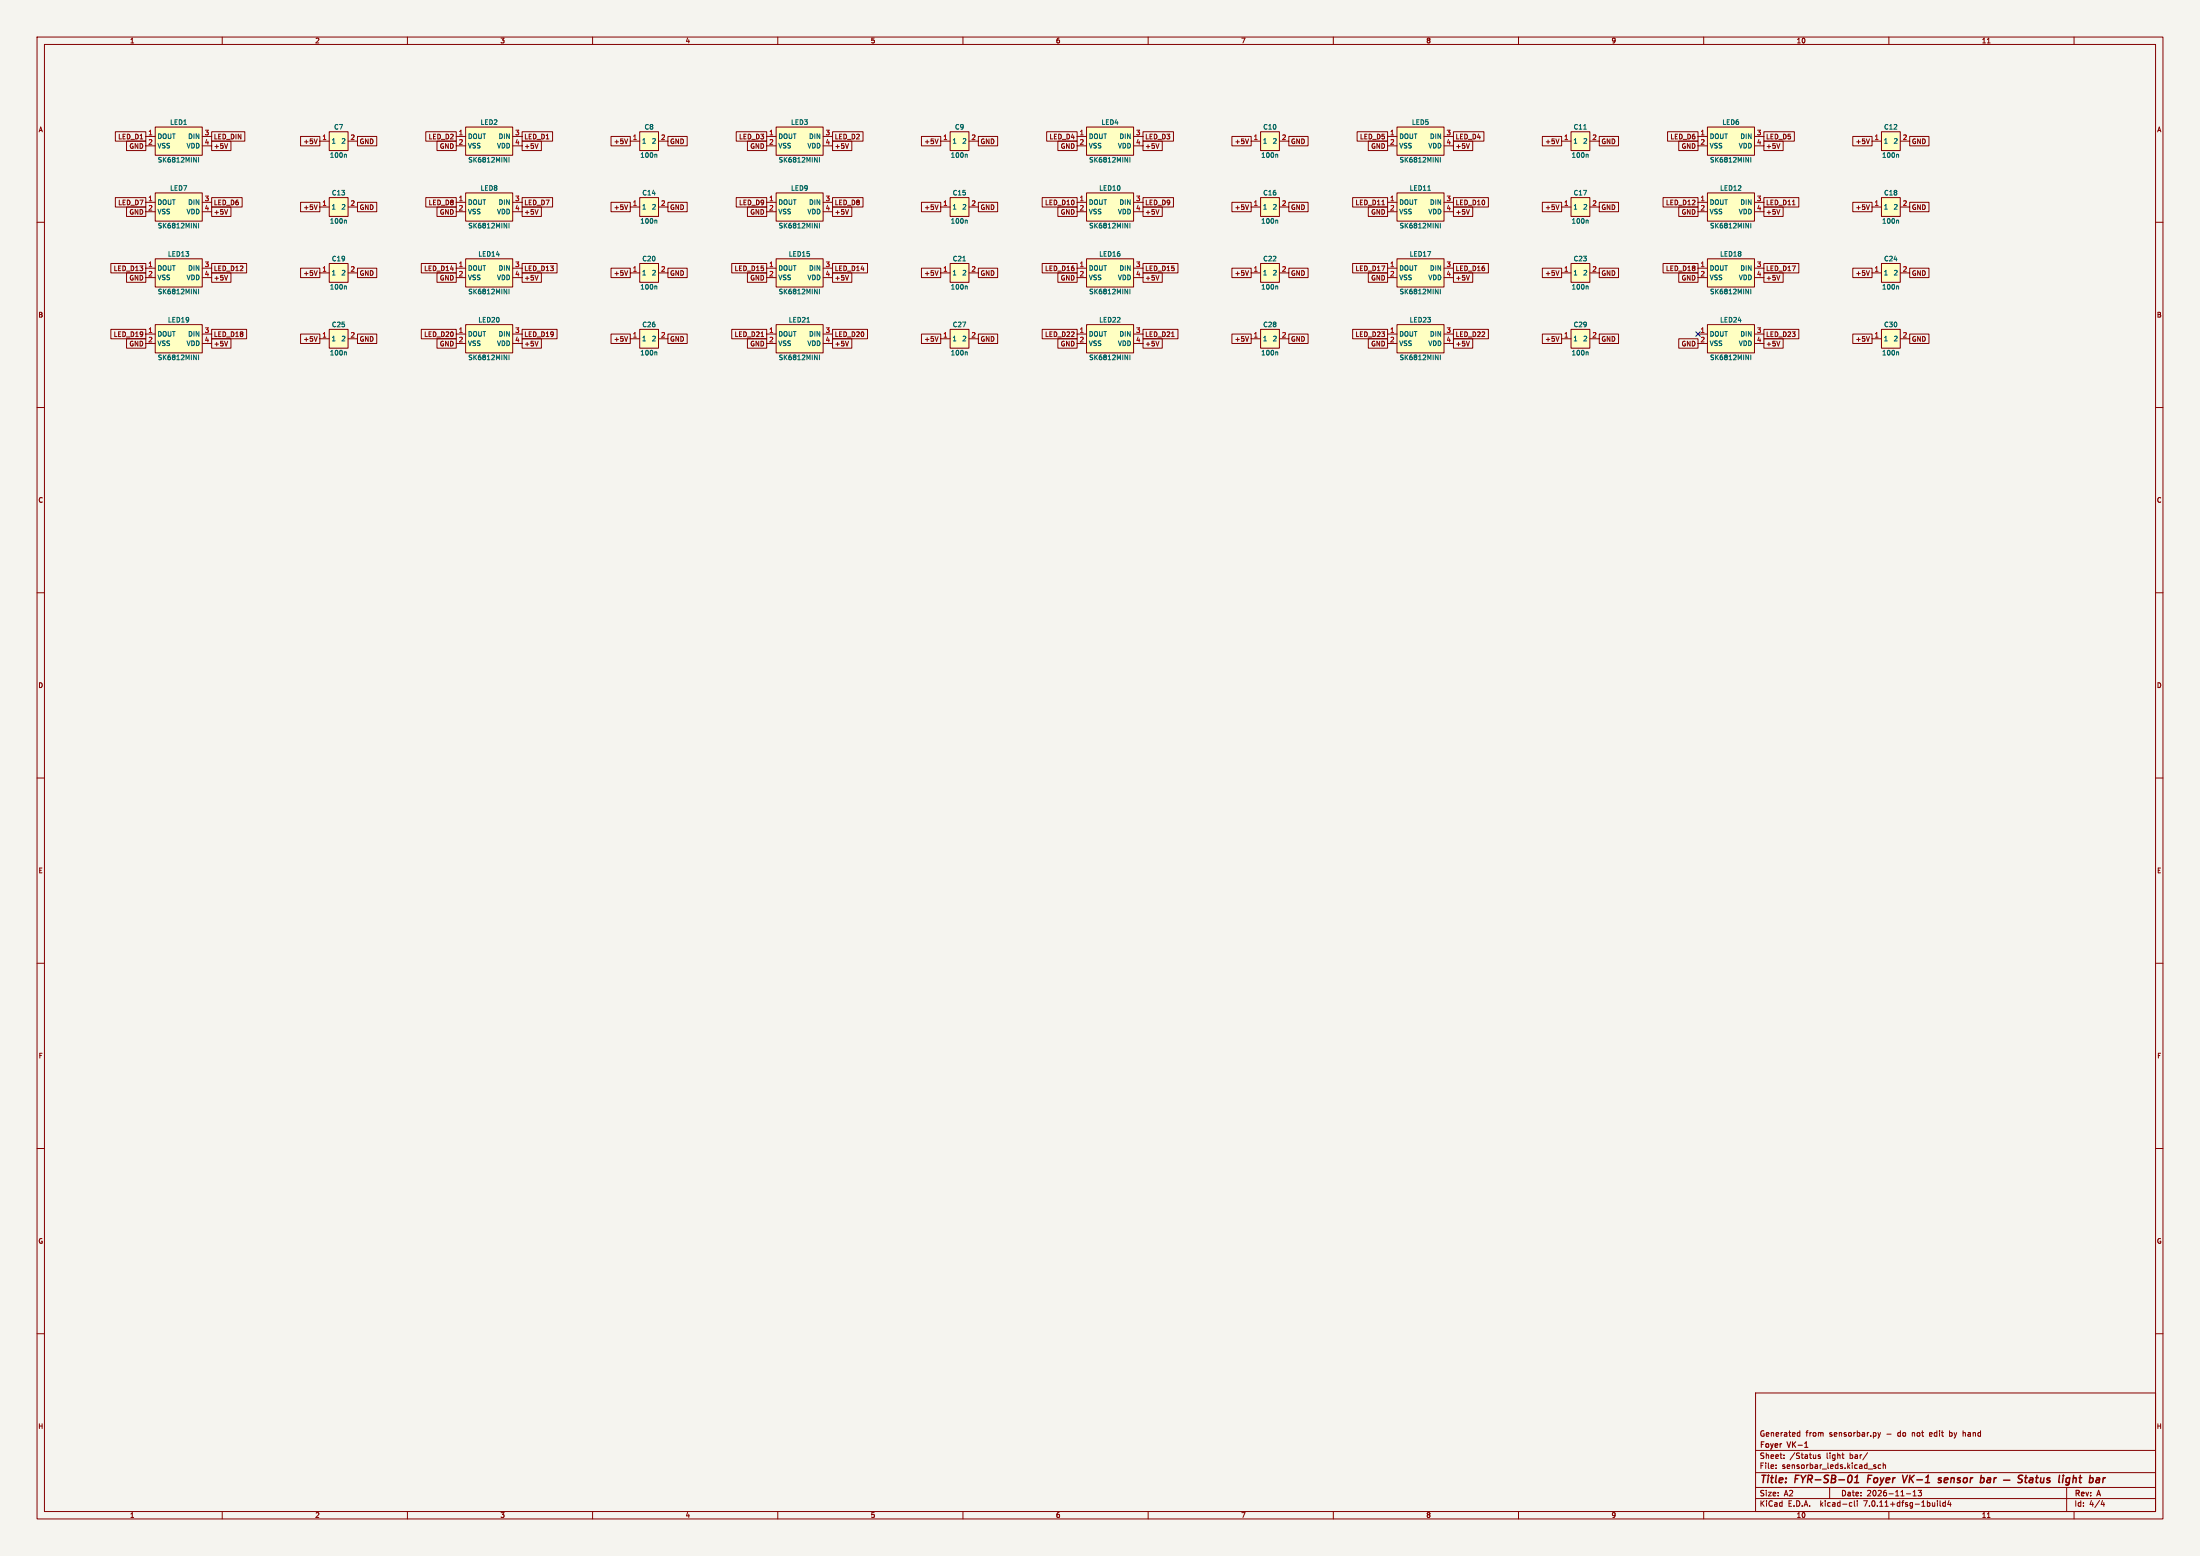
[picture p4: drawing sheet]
<svg xmlns="http://www.w3.org/2000/svg" width="594mm" height="420mm" viewBox="0 0 594 420" stroke-linecap="round" stroke-linejoin="round" font-family="sans-serif">
<path d="M0 0h594v420h-594z" fill="#f5f4ef" stroke="#f5f4ef" stroke-width=".27"/>
<g fill="none" stroke="#840000" stroke-width=".27">
<path d="M10 10h574v400h-574zM12 12h570v396h-570zM60 10v2M110 10v2M160 10v2M210 10v2M260 10v2M310 10v2M360 10v2M410 10v2M460 10v2M510 10v2"/>
<path d="M536.6 11.6h.7M560 10v2M31.1 35.6h8.3v2.5h-8.3zM34.2 38.1h5.2v2.5h-5.2zM39.4 36.8h2.5M39.4 39.4h2.5M41.9 34.3h12.7v7.6h-12.7zM54.6 36.8h2.5M54.6 39.4h2.5M57.1 38.1h5.3v2.5h-5.3zM57.1 35.6h9v2.5h-9zM61.5 38.8l-.4 1.2"/>
<path d="M81.2 36.8h5.2v2.6h-5.2zM85.7 37.5l-.5 1.3M86.4 38.1h2.5M88.9 35.6h5.1v5h-5.1zM94 38.1h2.5M96.5 36.8h5.2v2.6h-5.2zM115 35.6h8.2v2.5h-8.2zM118 38.1h5.2v2.5h-5.2zM123.2 36.8h2.5M123.2 39.4h2.5M125.7 34.3h12.7v7.6h-12.7zM138.4 36.8h2.6"/>
<path d="M138.4 39.4h2.6M141 35.6h8.2v2.5h-8.2zM141 38.1h5.2v2.5h-5.2zM145.3 38.8l-.4 1.2M165 36.8h5.2v2.6h-5.2zM169.5 37.5l-.4 1.3M170.2 38.1h2.5M172.7 35.6h5.1v5h-5.1zM177.8 38.1h2.5M180.3 36.8h5.2v2.6h-5.2zM198.8 35.6h8.2v2.5h-8.2zM201.8 38.1h5.2v2.5h-5.2z"/>
<path d="M207 36.8h2.5M207 39.4h2.5M209.5 34.3h12.7v7.6h-12.7zM222.2 36.8h2.6M222.2 39.4h2.6M224.8 38.1h5.2v2.5h-5.2zM224.8 35.6h8.2v2.5h-8.2zM229.1 38.8l-.4 1.2M248.8 36.8h5.2v2.6h-5.2zM253.3 37.5l-.4 1.3M254 38.1h2.5M256.5 35.6h5.1v5h-5.1z"/>
<path d="M261.6 38.1h2.6M264.2 36.8h5.2v2.6h-5.2zM282.6 35.6h8.2v2.5h-8.2zM285.6 38.1h5.2v2.5h-5.2zM290.8 36.8h2.6M290.8 39.4h2.6M293.4 34.3h12.7v7.6h-12.7zM306.1 36.8h2.5M306.1 39.4h2.5M308.6 38.1h5.2v2.5h-5.2zM308.6 35.6h8.2v2.5h-8.2zM312.9 38.8l-.4 1.2"/>
<path d="M332.6 36.8h5.2v2.6h-5.2zM337.1 37.5l-.4 1.3M337.8 38.1h2.6M340.4 35.6h5v5h-5zM345.4 38.1h2.6M348 36.8h5.2v2.6h-5.2zM366.4 35.6h8.2v2.5h-8.2zM369.4 38.1h5.2v2.5h-5.2zM374.6 36.8h2.6M374.6 39.4h2.6M377.2 34.3h12.7v7.6h-12.7zM389.9 36.8h2.5"/>
<path d="M389.9 39.4h2.5M392.4 35.6h8.3v2.5h-8.3zM392.4 38.1h5.2v2.5h-5.2zM396.8 38.8l-.5 1.2M416.4 36.8h5.2v2.6h-5.2zM420.9 37.5l-.4 1.3M421.6 38.1h2.6M424.2 35.6h5.1v5h-5.1zM429.3 38.1h2.5M431.8 36.8h5.2v2.6h-5.2zM450.2 35.6h8.3v2.5h-8.3zM453.3 38.1h5.2v2.5h-5.2z"/>
<path d="M458.5 36.8h2.5M458.5 39.4h2.5M461 34.3h12.7v7.6h-12.7zM473.7 36.8h2.5M473.7 39.4h2.5M476.2 35.6h8.3v2.5h-8.3zM476.2 38.1h5.3v2.5h-5.3zM480.6 38.8l-.4 1.2M500.3 36.8h5.2v2.6h-5.2zM504.8 37.5l-.5 1.3M505.5 38.1h2.5M508 35.6h5.1v5h-5.1z"/>
<path d="M513.1 38.1h2.5M515.6 36.8h5.2v2.6h-5.2zM10 60h2M31.1 53.3h8.3v2.6h-8.3zM34.2 55.9h5.2v2.5h-5.2zM39.4 54.6h2.5M39.4 57.2h2.5M41.9 52.1h12.7v7.6h-12.7zM54.6 54.6h2.5M54.6 57.2h2.5M57.1 53.3h8.3v2.6h-8.3zM57.1 55.9h5.3v2.5h-5.3z"/>
<path d="M61.5 56.6l-.4 1.2M81.2 54.6h5.2v2.6h-5.2zM85.7 55.3l-.5 1.3M86.4 55.9h2.5M88.9 53.3h5.1v5.1h-5.1zM94 55.9h2.5M96.5 54.6h5.2v2.6h-5.2zM115 53.3h8.2v2.6h-8.2zM118 55.9h5.2v2.5h-5.2zM123.2 54.6h2.5M123.2 57.2h2.5M125.7 52.1h12.7v7.6h-12.7z"/>
<path d="M138.4 54.6h2.6M138.4 57.2h2.6M141 53.3h8.2v2.6h-8.2zM141 55.9h5.2v2.5h-5.2zM145.3 56.6l-.4 1.2M165 54.6h5.2v2.6h-5.2zM169.5 55.3l-.4 1.3M170.2 55.9h2.5M172.7 53.3h5.1v5.1h-5.1zM177.8 55.9h2.5M180.3 54.6h5.2v2.6h-5.2zM198.8 53.3h8.2v2.6h-8.2z"/>
<path d="M201.8 55.9h5.2v2.5h-5.2zM207 54.6h2.5M207 57.2h2.5M209.5 52.1h12.7v7.6h-12.7zM222.2 54.6h2.6M222.2 57.2h2.6M224.8 55.9h5.2v2.5h-5.2zM224.8 53.3h8.2v2.6h-8.2zM229.1 56.6l-.4 1.2M248.8 54.6h5.2v2.6h-5.2zM253.3 55.3l-.4 1.3M254 55.9h2.5"/>
<path d="M256.5 53.3h5.1v5.1h-5.1zM261.6 55.9h2.6M264.2 54.6h5.2v2.6h-5.2zM281.4 53.3h9.4v2.6h-9.4zM285.6 55.9h5.2v2.5h-5.2zM290.8 54.6h2.6M290.8 57.2h2.6M293.4 52.1h12.7v7.6h-12.7zM306.1 54.6h2.5M306.1 57.2h2.5M308.6 55.9h5.2v2.5h-5.2zM308.6 53.3h8.2v2.6h-8.2z"/>
<path d="M312.9 56.6l-.4 1.2M332.6 54.6h5.2v2.6h-5.2zM337.1 55.3l-.4 1.3M337.8 55.9h2.6M340.4 53.3h5v5.1h-5zM345.4 55.9h2.6M348 54.6h5.2v2.6h-5.2zM365.2 53.3h9.4v2.6h-9.4zM369.4 55.9h5.2v2.5h-5.2zM373.1 55.3h.7M374.6 54.6h2.6M374.6 57.2h2.6"/>
<path d="M377.2 52.1h12.7v7.6h-12.7zM389.9 54.6h2.5M389.9 57.2h2.5M392.4 53.3h9.5v2.6h-9.5zM392.4 55.9h5.2v2.5h-5.2zM396.8 56.6l-.5 1.2M416.4 54.6h5.2v2.6h-5.2zM420.9 55.3l-.4 1.3M421.6 55.9h2.6M424.2 53.3h5.1v5.1h-5.1zM429.3 55.9h2.5M431.8 54.6h5.2v2.6h-5.2z"/>
<path d="M449 53.3h9.5v2.6h-9.5zM453.3 55.9h5.2v2.5h-5.2zM458.5 54.6h2.5M458.5 57.2h2.5M461 52.1h12.7v7.6h-12.7zM473.7 54.6h2.5M473.7 57.2h2.5M476.2 53.3h9.5v2.6h-9.5zM476.2 55.9h5.3v2.5h-5.3zM480.6 56.6l-.4 1.2M484 55.3h.7M500.3 54.6h5.2v2.6h-5.2z"/>
<path d="M504.8 55.3l-.5 1.3M505.5 55.9h2.5M508 53.3h5.1v5.1h-5.1zM513.1 55.9h2.5M515.6 54.6h5.2v2.6h-5.2zM582 60h2M29.9 71.1h9.5v2.6h-9.5zM34.2 73.7h5.2v2.5h-5.2zM39.4 72.4h2.5M39.4 74.9h2.5M41.9 69.9h12.7v7.6h-12.7zM54.6 72.4h2.5"/>
<path d="M54.6 74.9h2.5M57.1 71.1h9.5v2.6h-9.5zM57.1 73.7h5.3v2.5h-5.3zM61.5 74.3l-.4 1.3M81.2 72.4h5.2v2.5h-5.2zM85.7 73.1l-.5 1.2M86.4 73.7h2.5M88.9 71.1h5.1v5.1h-5.1zM94 73.7h2.5M96.5 72.4h5.2v2.5h-5.2zM113.8 71.1h9.4v2.6h-9.4zM118 73.7h5.2v2.5h-5.2z"/>
<path d="M123.2 72.4h2.5M123.2 74.9h2.5M125.7 69.9h12.7v7.6h-12.7zM138.4 72.4h2.6M138.4 74.9h2.6M141 71.1h9.4v2.6h-9.4zM141 73.7h5.2v2.5h-5.2zM145.3 74.3l-.4 1.3M165 72.4h5.2v2.5h-5.2zM169.5 73.1l-.4 1.2M170.2 73.7h2.5M172.7 71.1h5.1v5.1h-5.1z"/>
<path d="M177.8 73.7h2.5M180.3 72.4h5.2v2.5h-5.2zM197.6 71.1h9.4v2.6h-9.4zM201.8 73.7h5.2v2.5h-5.2zM207 72.4h2.5M207 74.9h2.5M209.5 69.9h12.7v7.6h-12.7zM222.2 72.4h2.6M222.2 74.9h2.6M224.8 71.1h9.4v2.6h-9.4zM224.8 73.7h5.2v2.5h-5.2zM229.1 74.3l-.4 1.3"/>
<path d="M248.8 72.4h5.2v2.5h-5.2zM253.3 73.1l-.4 1.2M254 73.7h2.5M256.5 71.1h5.1v5.1h-5.1zM261.6 73.7h2.6M264.2 72.4h5.2v2.5h-5.2zM281.4 71.1h9.4v2.6h-9.4zM285.6 73.7h5.2v2.5h-5.2zM290.8 72.4h2.6M290.8 74.9h2.6M293.4 69.9h12.7v7.6h-12.7zM306.1 72.4h2.5"/>
<path d="M306.1 74.9h2.5M308.6 73.7h5.2v2.5h-5.2zM308.6 71.1h9.4v2.6h-9.4zM312.9 74.3l-.4 1.3M332.6 72.4h5.2v2.5h-5.2zM337.1 73.1l-.4 1.2M337.8 73.7h2.6M340.4 71.1h5v5.1h-5zM345.4 73.7h2.6M348 72.4h5.2v2.5h-5.2zM365.2 71.1h9.4v2.6h-9.4zM369.4 73.7h5.2v2.5h-5.2z"/>
<path d="M374.6 72.4h2.6M374.6 74.9h2.6M377.2 69.9h12.7v7.6h-12.7zM389.9 72.4h2.5M389.9 74.9h2.5M392.4 71.1h9.5v2.6h-9.5zM392.4 73.7h5.2v2.5h-5.2zM396.8 74.3l-.5 1.3M416.4 72.4h5.2v2.5h-5.2zM420.9 73.1l-.4 1.2M421.6 73.7h2.6M424.2 71.1h5.1v5.1h-5.1z"/>
<path d="M429.3 73.7h2.5M431.8 72.4h5.2v2.5h-5.2zM449 71.1h9.5v2.6h-9.5zM453.3 73.7h5.2v2.5h-5.2zM458.5 72.4h2.5M458.5 74.9h2.5M461 69.9h12.7v7.6h-12.7zM473.7 72.4h2.5M473.7 74.9h2.5M476.2 73.7h5.3v2.5h-5.3zM476.2 71.1h9.5v2.6h-9.5zM480.6 74.3l-.4 1.3"/>
<path d="M500.3 72.4h5.2v2.5h-5.2zM504.8 73.1l-.5 1.2M505.5 73.7h2.5M508 71.1h5.1v5.1h-5.1zM513.1 73.7h2.5M515.6 72.4h5.2v2.5h-5.2zM29.9 88.9h9.5v2.5h-9.5zM34.2 91.4h5.2v2.6h-5.2zM39.4 90.2h2.5M39.4 92.7h2.5M41.9 87.6h12.7v7.7h-12.7zM54.6 90.2h2.5"/>
<path d="M54.6 92.7h2.5M57.1 91.4h5.3v2.6h-5.3zM57.1 88.9h9.5v2.5h-9.5zM61.5 92.1l-.4 1.3M81.2 90.2h5.2v2.5h-5.2zM85.7 90.8l-.5 1.3M86.4 91.4h2.5M88.9 88.9h5.1v5.1h-5.1zM94 91.4h2.5M96.5 90.2h5.2v2.5h-5.2zM113.8 88.9h9.4v2.5h-9.4zM118 91.4h5.2v2.6h-5.2z"/>
<path d="M123.2 90.2h2.5M123.2 92.7h2.5M125.7 87.6h12.7v7.7h-12.7zM138.4 90.2h2.6M138.4 92.7h2.6M141 88.9h9.4v2.5h-9.4zM141 91.4h5.2v2.6h-5.2zM145.3 92.1l-.4 1.3M165 90.2h5.2v2.5h-5.2zM169.5 90.8l-.4 1.3M170.2 91.4h2.5M172.7 88.9h5.1v5.1h-5.1z"/>
<path d="M177.8 91.4h2.5M180.3 90.2h5.2v2.5h-5.2zM197.6 88.9h9.4v2.5h-9.4zM201.8 91.4h5.2v2.6h-5.2zM205.5 90.8h.7M207 90.2h2.5M207 92.7h2.5M209.5 87.6h12.7v7.7h-12.7zM222.2 90.2h2.6M222.2 92.7h2.6M224.8 88.9h9.4v2.5h-9.4zM224.8 91.4h5.2v2.6h-5.2z"/>
<path d="M229.1 92.1l-.4 1.3M248.8 90.2h5.2v2.5h-5.2zM253.3 90.8l-.4 1.3M254 91.4h2.5M256.5 88.9h5.1v5.1h-5.1zM261.6 91.4h2.6M264.2 90.2h5.2v2.5h-5.2zM281.4 88.9h9.4v2.5h-9.4zM285.6 91.4h5.2v2.6h-5.2zM290.8 90.2h2.6M290.8 92.7h2.6M293.4 87.6h12.7v7.7h-12.7z"/>
<path d="M306.1 90.2h2.5M306.1 92.7h2.5M308.6 88.9h9.4v2.5h-9.4zM308.6 91.4h5.2v2.6h-5.2zM312.9 92.1l-.4 1.3M316.3 90.8h.7M332.6 90.2h5.2v2.5h-5.2zM337.1 90.8l-.4 1.3M337.8 91.4h2.6M340.4 88.9h5v5.1h-5zM345.4 91.4h2.6M348 90.2h5.2v2.5h-5.2z"/>
<path d="M365.2 88.9h9.4v2.5h-9.4zM369.4 91.4h5.2v2.6h-5.2zM374.6 90.2h2.6M374.6 92.7h2.6M377.2 87.6h12.7v7.7h-12.7zM389.9 90.2h2.5M389.9 92.7h2.5M392.4 88.9h9.5v2.5h-9.5zM392.4 91.4h5.2v2.6h-5.2zM396.8 92.1l-.5 1.3M416.4 90.2h5.2v2.5h-5.2zM420.9 90.8l-.4 1.3"/>
<path d="M421.6 91.4h2.6M424.2 88.9h5.1v5.1h-5.1zM429.3 91.4h2.5M431.8 90.2h5.2v2.5h-5.2zM453.3 91.4h5.2v2.6h-5.2zM458.5 90.2h2.5M458.5 92.7h2.5M461 87.6h12.7v7.7h-12.7zM473.7 90.2h2.5M473.7 92.7h2.5M476.2 88.9h9.5v2.5h-9.5zM476.2 91.4h5.3v2.6h-5.3z"/>
<path d="M480.6 92.1l-.4 1.3M500.3 90.2h5.2v2.5h-5.2zM504.8 90.8l-.5 1.3M505.5 91.4h2.5M508 88.9h5.1v5.1h-5.1zM513.1 91.4h2.5M515.6 90.2h5.2v2.5h-5.2zM10 110h2M582 110h2M10 160h2M582 160h2M10 210h2"/>
<path d="M582 210h2M10 260h2M582 260h2M10 310h2M582 310h2M10 360h2M474 376h108v32h-108zM582 360h2M474 397.5h108M474 391.5h108M479.5 396.2v.2M479.5 395.4v.2"/>
<path d="M481.7 393.5v.2M481.7 392.7v.2M485.4 387.6h.6M485.4 386.7h.6M486 386.2v1.5M491.5 392.7h-.4l-.2 .2 .1 .2 .5 .1v.4h-.6M497.3 392.7h.6M497.6 393.6l.3 .1M504.2 392.1l-1.2 1.9M506.5 395.4h-.4l-.2 .2 .1 .2 .5 .1v.4h-.6M507 386.7l.4 1M507.4 387.7l-.4 .5"/>
<path d="M507.7 386.7l-.3 1M507.8 395.4h-.4l-.3 .3 .1 .6h.6M508.5 395.5l.5-.1 .1 1M508.5 394.9v1.5M526.4 386.2v1.5M526.4 387.6l.1 .1M526.5 386.7h-.1M530 386.2v1.5M530.2 386.7l-.2 .1M60 408v2M110 408v2M160 408v2"/>
<path d="M210 408v2M260 408v2M310 408v2M360 408v2M410 408v2M460 408v2M474 404.5h108M474 401.5h108M494 401.5v3M499.6 405.6h.4M500 406.5l-.4 .1M500.7 405.1v1.3l.2 .2"/>
<path d="M501.5 405.1v.1M501.5 405.6v1M510 408v2M514.7 403.2h1.2M516.5 403.8h.9M516.5 402.7l.5-.4v1.5M517.9 402.3h.9l-.5 .5 .4 .2v.6l-.2 .2-.6-.2M523.1 405.1v.1M523.1 405.6v1M523.8 405.1v1.3l.2 .2M525.2 405.6h-.4l-.3 .3 .2 .6h.5M525.2 405.1v1.5"/>
<path d="M526.2 405l-.3 1.1h.9M526.6 405.6v1M536.6 409.6h.7M558 401.5v6.5M560 408v2M567.7 405l-.4 1.1h.9M568 405.6v1"/>
</g>
<g fill="none" stroke="#840000" stroke-width=".4">
<path d="M499.9 398.3l.2 .7-.2 .8M500.9 398.8l.6-.6-.2 2M504.5 398.2l-.3 2M513.7 398.2l.4 2 .9-2M524.2 399a.49 .49 0 0 0-.8 .2l.7 .4v.3l-.3 .3-.5-.1M525.1 399l-.2 .9 .3 .3M525.9 399.3l-.9 .2M534.9 398.2l-.2 2M537.2 398.9l-.6 .1M537.3 399.4h-.5l-.3 .3v.4l.7 .1M546.2 398.3l-.8-.1-.3 .2-.1 .6 .8 .3 .2 .5-.5 .4-.7-.1M546.7 398.9h.7"/>
<path d="M547 398.2l-.2 1.7 .5 .3M548.1 399h.7v1.2M548.9 399.3l-.7 .1-.3 .3 .2 .5 .7-.1M549.6 398.9h.8M550 398.2l-.2 1.7 .4 .3M551 398.9v1.2l.4 .1 .4-.2M551.9 398.9l-.2 1.3M553.5 399l-.5-.1-.3 .2 .1 .3 .6 .2v.5h-.8M556.1 398.2l-.2 1.7 .2 .3M557 398.9l-.1 1.3M557.1 398.2v.2M558.8 399h-.7l-.3 .8 .3 .4 .6-.1"/>
<path d="M558.9 398.9l-.3 1.6-.4 .4-.4-.1M559.8 399.1l.3-.2 .5 .1-.1 1.2M559.9 398.2l-.3 2M500.7 400.2h1.1"/>
</g>
<path d="M487.3 390.7h.8" fill="none" stroke="#840000" stroke-width=".3"/>
<g fill="#ffffc2" stroke="#ffffc2" stroke-width=".27">
<path d="M125.7 34.3h12.7v7.6h-12.7z"/>
<path d="M340.4 88.9h5v5.1h-5z"/>
<path d="M340.4 71.1h5v5.1h-5z"/>
<path d="M340.4 53.3h5v5.1h-5z"/>
<path d="M340.4 35.6h5v5h-5z"/>
<path d="M293.4 52.1h12.7v7.6h-12.7z"/>
<path d="M293.4 34.3h12.7v7.6h-12.7z"/>
<path d="M125.7 69.9h12.7v7.6h-12.7z"/>
<path d="M125.7 52.1h12.7v7.6h-12.7z"/>
<path d="M293.4 69.9h12.7v7.6h-12.7z"/>
<path d="M508 88.9h5.1v5.1h-5.1z"/>
<path d="M508 71.1h5.1v5.1h-5.1z"/>
<path d="M461 52.1h12.7v7.6h-12.7z"/>
<path d="M461 34.3h12.7v7.6h-12.7z"/>
<path d="M508 53.3h5.1v5.1h-5.1z"/>
<path d="M508 35.6h5.1v5h-5.1z"/>
<path d="M461 87.6h12.7v7.7h-12.7z"/>
<path d="M461 69.9h12.7v7.6h-12.7z"/>
<path d="M88.9 53.3h5.1v5.1h-5.1z"/>
<path d="M377.2 52.1h12.7v7.6h-12.7z"/>
<path d="M377.2 34.3h12.7v7.6h-12.7z"/>
<path d="M377.2 87.6h12.7v7.7h-12.7z"/>
<path d="M377.2 69.9h12.7v7.6h-12.7z"/>
<path d="M424.2 88.9h5.1v5.1h-5.1z"/>
<path d="M424.2 71.1h5.1v5.1h-5.1z"/>
<path d="M424.2 53.3h5.1v5.1h-5.1z"/>
<path d="M424.2 35.6h5.1v5h-5.1z"/>
<path d="M125.7 87.6h12.7v7.7h-12.7z"/>
<path d="M88.9 35.6h5.1v5h-5.1z"/>
<path d="M88.9 88.9h5.1v5.1h-5.1z"/>
<path d="M88.9 71.1h5.1v5.1h-5.1z"/>
<path d="M41.9 87.6h12.7v7.7h-12.7z"/>
<path d="M41.9 69.9h12.7v7.6h-12.7z"/>
<path d="M41.9 52.1h12.7v7.6h-12.7z"/>
<path d="M41.9 34.3h12.7v7.6h-12.7z"/>
<path d="M293.4 87.6h12.7v7.7h-12.7z"/>
<path d="M172.7 53.3h5.1v5.1h-5.1z"/>
<path d="M172.7 88.9h5.1v5.1h-5.1z"/>
<path d="M256.5 71.1h5.1v5.1h-5.1z"/>
<path d="M209.5 52.1h12.7v7.6h-12.7z"/>
<path d="M256.5 53.3h5.1v5.1h-5.1z"/>
<path d="M209.5 87.6h12.7v7.7h-12.7z"/>
<path d="M209.5 34.3h12.7v7.6h-12.7z"/>
<path d="M172.7 35.6h5.1v5h-5.1z"/>
<path d="M209.5 69.9h12.7v7.6h-12.7z"/>
<path d="M256.5 88.9h5.1v5.1h-5.1z"/>
<path d="M256.5 35.6h5.1v5h-5.1z"/>
<path d="M172.7 71.1h5.1v5.1h-5.1z"/>
</g>
<g fill="none" stroke="#006464" stroke-width=".27">
<path d="M427.6 34.9h.7M52.3 42.5l.7 1.3v-1.3M53.6 42.5v1.3M93.3 59.4l.2 .2v.7M93.3 41.6l.2 .2v.7M136.1 42.5l.7 1.3v-1.3M137.4 42.5v1.3M177.2 59.4l.1 .2v.7M177.2 41.6l.1 .2v.7M219.9 42.5l.7 1.3v-1.3M221.3 42.5v1.3M261 41.6l.2 .2v.7"/>
<path d="M261 59.4l.2 .2v.7M303.7 42.5l.8 1.3v-1.3M305.1 42.5v1.3M344.8 41.6l.2 .2v.7M344.8 59.4l.2 .2v.7M385.5 51.4h.7M387.6 42.5l.7 1.3v-1.3M388.9 42.5v1.3M428.6 41.6l.2 .2v.7M428.6 59.4l.2 .2v.7M471.4 42.5l.7 1.3v-1.3M472.7 42.5v1.3"/>
<path d="M512.4 41.6l.2 .2v.7M512.4 59.4l.2 .2v.7M52.3 60.3l.7 1.2v-1.2M52.3 78l.7 1.3v-1.3M53.6 60.3v1.2M53.6 78v1.3M93.3 77.2l.2 .2v.6M136.1 60.3l.7 1.2v-1.2M136.1 78l.7 1.3v-1.3M137.4 60.3v1.2M137.4 78v1.3M177.2 77.2l.1 .2v.6"/>
<path d="M219.9 60.3l.7 1.2v-1.2M219.9 78l.7 1.3v-1.3M221.3 60.3v1.2M221.3 78v1.3M260 70.4h.7M261 77.2l.2 .2v.6M303.7 60.3l.8 1.2v-1.2M303.7 78l.8 1.3v-1.3M305.1 60.3v1.2M305.1 78v1.3M344.8 77.2l.2 .2v.6M387.6 60.3l.7 1.2v-1.2"/>
<path d="M387.6 78l.7 1.3v-1.3M388.9 60.3v1.2M388.9 78v1.3M428.6 77.2l.2 .2v.6M471.4 60.3l.7 1.2v-1.2M471.4 78l.7 1.3v-1.3M472.7 60.3v1.2M472.7 78v1.3M512.4 77.2l.2 .2v.6M52.3 95.8l.7 1.3v-1.3M53.6 95.8v1.3M93.3 95l.2 .2v.6"/>
<path d="M136.1 95.8l.7 1.3v-1.3M137.4 95.8v1.3M177.2 95l.1 .2v.6M217.9 86.9h.7M219.9 95.8l.7 1.3v-1.3M221.3 95.8v1.3M261 95l.2 .2v.6M303.7 95.8l.8 1.3v-1.3M305.1 95.8v1.3M344.8 95l.2 .2v.6M387.6 95.8l.7 1.3v-1.3M388.9 95.8v1.3"/>
<path d="M428.6 95l.2 .2v.6M471.4 95.8l.7 1.3v-1.3M472.7 95.8v1.3M512.4 95l.2 .2v.6"/>
</g>
<path d="M457.9 89.6l1.2 1.2M459.1 89.6l-1.2 1.2" fill="none" stroke="#000084" stroke-width=".27"/>
<g font-size="2.8" fill="#840000">
<text x="475" y="400.9">Title:</text>
<text x="484.7" y="400.9">FYR-SB-01</text>
<text x="505.1" y="400.9">Foyer</text>
<text x="515.4" y="400.9">VK-1</text>
<text x="525.8" y="400.9">sensor</text>
<text x="538" y="400.9">bar</text>
<text x="561.5" y="400.9">light</text>
</g>
<g font-size="2.1" fill="#840000">
<text x="475" y="388">Generated</text>
<text x="487.5" y="388">from</text>
<text x="494" y="388">sensorbar.py</text>
<text x="509.5" y="388">-</text>
<text x="512.6" y="388">do</text>
<text x="516.6" y="388">not</text>
<text x="521.5" y="388">edit</text>
<text x="527" y="388">by</text>
<text x="530.8" y="388">hand</text>
<text x="475" y="394">Sheet:</text>
<text x="475" y="391.2">Foyer</text>
<text x="482.7" y="391.2">VK-1</text>
<text x="483.2" y="394">/Status</text>
<text x="493.2" y="394">light</text>
<text x="499.5" y="394">bar/</text>
<text x="475" y="396.7">File:</text>
<text x="481.1" y="396.7">sensorbar_leds.kicad_sch</text>
<text x="475" y="406.9">KiCad</text>
<text x="475" y="404.1">Size:</text>
<text x="481.7" y="404.1">A2</text>
<text x="482.7" y="406.9">E.D.A.</text>
<text x="491.6" y="406.9">kicad-cli</text>
<text x="497" y="404.1">Date:</text>
<text x="503.5" y="406.9">7.0.11+dfsg-1build4</text>
<text x="504" y="404.1">2026-11-13</text>
<text x="560" y="404.3">Rev:</text>
<text x="560" y="406.9">Id:</text>
<text x="564.1" y="406.9">4/4</text>
<text x="566.4" y="404.3">A</text>
</g>
<g font-size="1.8" fill="#840000">
<text x="35" y="11.9">1</text>
<text x="85" y="11.9">2</text>
<text x="135" y="11.9">3</text>
<text x="185" y="11.9">4</text>
<text x="235" y="11.9">5</text>
<text x="285" y="11.9">6</text>
<text x="335" y="11.9">7</text>
<text x="385" y="11.9">8</text>
<text x="435" y="11.9">9</text>
<text x="485" y="11.9">10</text>
<text x="535" y="11.9">11</text>
<text x="10.3" y="35.9">A</text>
<text x="582.3" y="35.9">A</text>
<text x="31.8" y="37.8">LED_D1</text>
<text x="34.8" y="40.3">GND</text>
<text x="57.6" y="40.3">+5V</text>
<text x="57.6" y="37.8">LED_DIN</text>
<text x="81.8" y="39.1">+5V</text>
<text x="97" y="39.1">GND</text>
<text x="115.6" y="37.8">LED_D2</text>
<text x="118.6" y="40.3">GND</text>
<text x="141.4" y="37.8">LED_D1</text>
<text x="141.4" y="40.3">+5V</text>
<text x="165.6" y="39.1">+5V</text>
<text x="180.8" y="39.1">GND</text>
<text x="199.4" y="37.8">LED_D3</text>
<text x="202.5" y="40.3">GND</text>
<text x="225.3" y="40.3">+5V</text>
<text x="225.3" y="37.8">LED_D2</text>
<text x="249.5" y="39.1">+5V</text>
<text x="264.6" y="39.1">GND</text>
<text x="283.3" y="37.8">LED_D4</text>
<text x="286.3" y="40.3">GND</text>
<text x="309.1" y="40.3">+5V</text>
<text x="309.1" y="37.8">LED_D3</text>
<text x="333.3" y="39.1">+5V</text>
<text x="348.5" y="39.1">GND</text>
<text x="367.1" y="37.8">LED_D5</text>
<text x="370.1" y="40.3">GND</text>
<text x="392.9" y="37.8">LED_D4</text>
<text x="392.9" y="40.3">+5V</text>
<text x="417.1" y="39.1">+5V</text>
<text x="432.3" y="39.1">GND</text>
<text x="450.9" y="37.8">LED_D6</text>
<text x="453.9" y="40.3">GND</text>
<text x="476.7" y="37.8">LED_D5</text>
<text x="476.7" y="40.3">+5V</text>
<text x="500.9" y="39.1">+5V</text>
<text x="516.1" y="39.1">GND</text>
<text x="31.8" y="55.6">LED_D7</text>
<text x="34.8" y="58.1">GND</text>
<text x="57.6" y="55.6">LED_D6</text>
<text x="57.6" y="58.1">+5V</text>
<text x="81.8" y="56.8">+5V</text>
<text x="97" y="56.8">GND</text>
<text x="115.6" y="55.6">LED_D8</text>
<text x="118.6" y="58.1">GND</text>
<text x="141.4" y="55.6">LED_D7</text>
<text x="141.4" y="58.1">+5V</text>
<text x="165.6" y="56.8">+5V</text>
<text x="180.8" y="56.8">GND</text>
<text x="199.4" y="55.6">LED_D9</text>
<text x="202.5" y="58.1">GND</text>
<text x="225.3" y="58.1">+5V</text>
<text x="225.3" y="55.6">LED_D8</text>
<text x="249.5" y="56.8">+5V</text>
<text x="264.6" y="56.8">GND</text>
<text x="282" y="55.6">LED_D10</text>
<text x="286.3" y="58.1">GND</text>
<text x="309.1" y="58.1">+5V</text>
<text x="309.1" y="55.6">LED_D9</text>
<text x="333.3" y="56.8">+5V</text>
<text x="348.5" y="56.8">GND</text>
<text x="365.9" y="55.6">LED_D11</text>
<text x="370.1" y="58.1">GND</text>
<text x="392.9" y="55.6">LED_D10</text>
<text x="392.9" y="58.1">+5V</text>
<text x="417.1" y="56.8">+5V</text>
<text x="432.3" y="56.8">GND</text>
<text x="449.7" y="55.6">LED_D12</text>
<text x="453.9" y="58.1">GND</text>
<text x="476.7" y="55.6">LED_D11</text>
<text x="476.7" y="58.1">+5V</text>
<text x="500.9" y="56.8">+5V</text>
<text x="516.1" y="56.8">GND</text>
<text x="30.6" y="73.3">LED_D13</text>
<text x="34.8" y="75.9">GND</text>
<text x="57.6" y="73.3">LED_D12</text>
<text x="57.6" y="75.9">+5V</text>
<text x="81.8" y="74.6">+5V</text>
<text x="97" y="74.6">GND</text>
<text x="114.4" y="73.3">LED_D14</text>
<text x="118.6" y="75.9">GND</text>
<text x="141.4" y="73.3">LED_D13</text>
<text x="141.4" y="75.9">+5V</text>
<text x="165.6" y="74.6">+5V</text>
<text x="180.8" y="74.6">GND</text>
<text x="198.2" y="73.3">LED_D15</text>
<text x="202.5" y="75.9">GND</text>
<text x="225.3" y="73.3">LED_D14</text>
<text x="225.3" y="75.9">+5V</text>
<text x="249.5" y="74.6">+5V</text>
<text x="264.6" y="74.6">GND</text>
<text x="282" y="73.3">LED_D16</text>
<text x="286.3" y="75.9">GND</text>
<text x="309.1" y="75.9">+5V</text>
<text x="309.1" y="73.3">LED_D15</text>
<text x="333.3" y="74.6">+5V</text>
<text x="348.5" y="74.6">GND</text>
<text x="365.9" y="73.3">LED_D17</text>
<text x="370.1" y="75.9">GND</text>
<text x="392.9" y="73.3">LED_D16</text>
<text x="392.9" y="75.9">+5V</text>
<text x="417.1" y="74.6">+5V</text>
<text x="432.3" y="74.6">GND</text>
<text x="449.7" y="73.3">LED_D18</text>
<text x="453.9" y="75.9">GND</text>
<text x="476.7" y="75.9">+5V</text>
<text x="476.7" y="73.3">LED_D17</text>
<text x="500.9" y="74.6">+5V</text>
<text x="516.1" y="74.6">GND</text>
<text x="10.3" y="85.9">B</text>
<text x="582.3" y="85.9">B</text>
<text x="30.6" y="91.1">LED_D19</text>
<text x="34.8" y="93.7">GND</text>
<text x="57.6" y="93.7">+5V</text>
<text x="57.6" y="91.1">LED_D18</text>
<text x="81.8" y="92.4">+5V</text>
<text x="97" y="92.4">GND</text>
<text x="114.4" y="91.1">LED_D20</text>
<text x="118.6" y="93.7">GND</text>
<text x="141.4" y="91.1">LED_D19</text>
<text x="141.4" y="93.7">+5V</text>
<text x="165.6" y="92.4">+5V</text>
<text x="180.8" y="92.4">GND</text>
<text x="198.2" y="91.1">LED_D21</text>
<text x="202.5" y="93.7">GND</text>
<text x="225.3" y="91.1">LED_D20</text>
<text x="225.3" y="93.7">+5V</text>
<text x="249.5" y="92.4">+5V</text>
<text x="264.6" y="92.4">GND</text>
<text x="282" y="91.1">LED_D22</text>
<text x="286.3" y="93.7">GND</text>
<text x="309.1" y="91.1">LED_D21</text>
<text x="309.1" y="93.7">+5V</text>
<text x="333.3" y="92.4">+5V</text>
<text x="348.5" y="92.4">GND</text>
<text x="365.9" y="91.1">LED_D23</text>
<text x="370.1" y="93.7">GND</text>
<text x="392.9" y="91.1">LED_D22</text>
<text x="392.9" y="93.7">+5V</text>
<text x="417.1" y="92.4">+5V</text>
<text x="432.3" y="92.4">GND</text>
<text x="453.9" y="93.7">GND</text>
<text x="476.7" y="91.1">LED_D23</text>
<text x="476.7" y="93.7">+5V</text>
<text x="500.9" y="92.4">+5V</text>
<text x="516.1" y="92.4">GND</text>
<text x="10.3" y="135.9">C</text>
<text x="582.3" y="135.9">C</text>
<text x="10.3" y="185.9">D</text>
<text x="582.3" y="185.9">D</text>
<text x="10.3" y="235.9">E</text>
<text x="582.3" y="235.9">E</text>
<text x="10.3" y="285.9">F</text>
<text x="582.3" y="285.9">F</text>
<text x="10.3" y="335.9">G</text>
<text x="582.3" y="335.9">G</text>
<text x="10.2" y="385.9">H</text>
<text x="582.2" y="385.9">H</text>
<text x="35" y="409.9">1</text>
<text x="85" y="409.9">2</text>
<text x="135" y="409.9">3</text>
<text x="185" y="409.9">4</text>
<text x="235" y="409.9">5</text>
<text x="285" y="409.9">6</text>
<text x="335" y="409.9">7</text>
<text x="385" y="409.9">8</text>
<text x="435" y="409.9">9</text>
<text x="485" y="409.9">10</text>
<text x="535" y="409.9">11</text>
</g>
<g font-size="1.8" fill="#006464">
<text x="45.8" y="33.9">LED1</text>
<text x="90.1" y="35.2">C7</text>
<text x="129.6" y="33.9">LED2</text>
<text x="173.9" y="35.2">C8</text>
<text x="213.5" y="33.9">LED3</text>
<text x="257.7" y="35.2">C9</text>
<text x="297.3" y="33.9">LED4</text>
<text x="341" y="35.2">C10</text>
<text x="381.1" y="33.9">LED5</text>
<text x="424.8" y="35.2">C11</text>
<text x="464.9" y="33.9">LED6</text>
<text x="508.6" y="35.2">C12</text>
<text x="42.4" y="37.7">DOUT</text>
<text x="42.4" y="40.2">VSS</text>
<text x="50.3" y="40.2">VDD</text>
<text x="50.7" y="37.7">DIN</text>
<text x="89.4" y="39">1</text>
<text x="92.1" y="39">2</text>
<text x="126.2" y="37.7">DOUT</text>
<text x="126.2" y="40.2">VSS</text>
<text x="134.1" y="40.2">VDD</text>
<text x="134.5" y="37.7">DIN</text>
<text x="173.2" y="39">1</text>
<text x="175.9" y="39">2</text>
<text x="210.1" y="37.7">DOUT</text>
<text x="210.1" y="40.2">VSS</text>
<text x="217.9" y="40.2">VDD</text>
<text x="218.3" y="37.7">DIN</text>
<text x="257" y="39">1</text>
<text x="259.7" y="39">2</text>
<text x="293.9" y="37.7">DOUT</text>
<text x="293.9" y="40.2">VSS</text>
<text x="301.7" y="40.2">VDD</text>
<text x="302.2" y="37.7">DIN</text>
<text x="340.9" y="39">1</text>
<text x="343.5" y="39">2</text>
<text x="377.7" y="37.7">DOUT</text>
<text x="377.7" y="40.2">VSS</text>
<text x="385.5" y="40.2">VDD</text>
<text x="386" y="37.7">DIN</text>
<text x="424.7" y="39">1</text>
<text x="427.3" y="39">2</text>
<text x="461.5" y="37.7">DOUT</text>
<text x="461.5" y="40.2">VSS</text>
<text x="469.4" y="40.2">VDD</text>
<text x="469.8" y="37.7">DIN</text>
<text x="508.5" y="39">1</text>
<text x="511.2" y="39">2</text>
<text x="42.5" y="44">SK6812MINI</text>
<text x="88.9" y="42.8">100n</text>
<text x="126.3" y="44">SK6812MINI</text>
<text x="172.8" y="42.8">100n</text>
<text x="210.1" y="44">SK6812MINI</text>
<text x="256.6" y="42.8">100n</text>
<text x="294" y="44">SK6812MINI</text>
<text x="340.4" y="42.8">100n</text>
<text x="377.8" y="44">SK6812MINI</text>
<text x="424.2" y="42.8">100n</text>
<text x="461.6" y="44">SK6812MINI</text>
<text x="508.1" y="42.8">100n</text>
<text x="45.8" y="51.7">LED7</text>
<text x="89.5" y="52.9">C13</text>
<text x="129.6" y="51.7">LED8</text>
<text x="173.3" y="52.9">C14</text>
<text x="213.5" y="51.7">LED9</text>
<text x="257.1" y="52.9">C15</text>
<text x="296.7" y="51.7">LED10</text>
<text x="341" y="52.9">C16</text>
<text x="380.5" y="51.7">LED11</text>
<text x="424.8" y="52.9">C17</text>
<text x="464.3" y="51.7">LED12</text>
<text x="508.6" y="52.9">C18</text>
<text x="42.4" y="55.5">DOUT</text>
<text x="42.4" y="58">VSS</text>
<text x="50.3" y="58">VDD</text>
<text x="50.7" y="55.5">DIN</text>
<text x="89.4" y="56.7">1</text>
<text x="92.1" y="56.7">2</text>
<text x="126.2" y="55.5">DOUT</text>
<text x="126.2" y="58">VSS</text>
<text x="134.1" y="58">VDD</text>
<text x="134.5" y="55.5">DIN</text>
<text x="173.2" y="56.7">1</text>
<text x="175.9" y="56.7">2</text>
<text x="210.1" y="55.5">DOUT</text>
<text x="210.1" y="58">VSS</text>
<text x="217.9" y="58">VDD</text>
<text x="218.3" y="55.5">DIN</text>
<text x="257" y="56.7">1</text>
<text x="259.7" y="56.7">2</text>
<text x="293.9" y="55.5">DOUT</text>
<text x="293.9" y="58">VSS</text>
<text x="301.7" y="58">VDD</text>
<text x="302.2" y="55.5">DIN</text>
<text x="340.9" y="56.7">1</text>
<text x="343.5" y="56.7">2</text>
<text x="377.7" y="55.5">DOUT</text>
<text x="377.7" y="58">VSS</text>
<text x="385.5" y="58">VDD</text>
<text x="386" y="55.5">DIN</text>
<text x="424.7" y="56.7">1</text>
<text x="427.3" y="56.7">2</text>
<text x="461.5" y="55.5">DOUT</text>
<text x="461.5" y="58">VSS</text>
<text x="469.4" y="58">VDD</text>
<text x="469.8" y="55.5">DIN</text>
<text x="508.5" y="56.7">1</text>
<text x="511.2" y="56.7">2</text>
<text x="42.5" y="61.8">SK6812MINI</text>
<text x="88.9" y="60.6">100n</text>
<text x="126.3" y="61.8">SK6812MINI</text>
<text x="172.8" y="60.6">100n</text>
<text x="210.1" y="61.8">SK6812MINI</text>
<text x="256.6" y="60.6">100n</text>
<text x="294" y="61.8">SK6812MINI</text>
<text x="340.4" y="60.6">100n</text>
<text x="377.8" y="61.8">SK6812MINI</text>
<text x="424.2" y="60.6">100n</text>
<text x="461.6" y="61.8">SK6812MINI</text>
<text x="508.1" y="60.6">100n</text>
<text x="45.2" y="69.4">LED13</text>
<text x="89.5" y="70.7">C19</text>
<text x="129" y="69.4">LED14</text>
<text x="173.3" y="70.7">C20</text>
<text x="212.9" y="69.4">LED15</text>
<text x="257.1" y="70.7">C21</text>
<text x="296.7" y="69.4">LED16</text>
<text x="341" y="70.7">C22</text>
<text x="380.5" y="69.4">LED17</text>
<text x="424.8" y="70.7">C23</text>
<text x="464.3" y="69.4">LED18</text>
<text x="508.6" y="70.7">C24</text>
<text x="42.4" y="73.3">DOUT</text>
<text x="42.4" y="75.8">VSS</text>
<text x="50.3" y="75.8">VDD</text>
<text x="50.7" y="73.3">DIN</text>
<text x="89.4" y="74.5">1</text>
<text x="92.1" y="74.5">2</text>
<text x="126.2" y="73.3">DOUT</text>
<text x="126.2" y="75.8">VSS</text>
<text x="134.1" y="75.8">VDD</text>
<text x="134.5" y="73.3">DIN</text>
<text x="173.2" y="74.5">1</text>
<text x="175.9" y="74.5">2</text>
<text x="210.1" y="73.3">DOUT</text>
<text x="210.1" y="75.8">VSS</text>
<text x="217.9" y="75.8">VDD</text>
<text x="218.3" y="73.3">DIN</text>
<text x="257" y="74.5">1</text>
<text x="259.7" y="74.5">2</text>
<text x="293.9" y="73.3">DOUT</text>
<text x="293.9" y="75.8">VSS</text>
<text x="301.7" y="75.8">VDD</text>
<text x="302.2" y="73.3">DIN</text>
<text x="340.9" y="74.5">1</text>
<text x="343.5" y="74.5">2</text>
<text x="377.7" y="73.3">DOUT</text>
<text x="377.7" y="75.8">VSS</text>
<text x="385.5" y="75.8">VDD</text>
<text x="386" y="73.3">DIN</text>
<text x="424.7" y="74.5">1</text>
<text x="427.3" y="74.5">2</text>
<text x="461.5" y="73.3">DOUT</text>
<text x="461.5" y="75.8">VSS</text>
<text x="469.4" y="75.8">VDD</text>
<text x="469.8" y="73.3">DIN</text>
<text x="508.5" y="74.5">1</text>
<text x="511.2" y="74.5">2</text>
<text x="42.5" y="79.6">SK6812MINI</text>
<text x="88.9" y="78.3">100n</text>
<text x="126.3" y="79.6">SK6812MINI</text>
<text x="172.8" y="78.3">100n</text>
<text x="210.1" y="79.6">SK6812MINI</text>
<text x="256.6" y="78.3">100n</text>
<text x="294" y="79.6">SK6812MINI</text>
<text x="340.4" y="78.3">100n</text>
<text x="377.8" y="79.6">SK6812MINI</text>
<text x="424.2" y="78.3">100n</text>
<text x="461.6" y="79.6">SK6812MINI</text>
<text x="508.1" y="78.3">100n</text>
<text x="45.2" y="87.2">LED19</text>
<text x="89.5" y="88.5">C25</text>
<text x="129" y="87.2">LED20</text>
<text x="173.3" y="88.5">C26</text>
<text x="212.9" y="87.2">LED21</text>
<text x="257.1" y="88.5">C27</text>
<text x="296.7" y="87.2">LED22</text>
<text x="341" y="88.5">C28</text>
<text x="380.5" y="87.2">LED23</text>
<text x="424.8" y="88.5">C29</text>
<text x="464.3" y="87.2">LED24</text>
<text x="508.6" y="88.5">C30</text>
<text x="42.4" y="91">DOUT</text>
<text x="42.4" y="93.6">VSS</text>
<text x="50.3" y="93.6">VDD</text>
<text x="50.7" y="91">DIN</text>
<text x="89.4" y="92.3">1</text>
<text x="92.1" y="92.3">2</text>
<text x="126.2" y="91">DOUT</text>
<text x="126.2" y="93.6">VSS</text>
<text x="134.1" y="93.6">VDD</text>
<text x="134.5" y="91">DIN</text>
<text x="173.2" y="92.3">1</text>
<text x="175.9" y="92.3">2</text>
<text x="210.1" y="91">DOUT</text>
<text x="210.1" y="93.6">VSS</text>
<text x="217.9" y="93.6">VDD</text>
<text x="218.3" y="91">DIN</text>
<text x="257" y="92.3">1</text>
<text x="259.7" y="92.3">2</text>
<text x="293.9" y="91">DOUT</text>
<text x="293.9" y="93.6">VSS</text>
<text x="301.7" y="93.6">VDD</text>
<text x="302.2" y="91">DIN</text>
<text x="340.9" y="92.3">1</text>
<text x="343.5" y="92.3">2</text>
<text x="377.7" y="91">DOUT</text>
<text x="377.7" y="93.6">VSS</text>
<text x="385.5" y="93.6">VDD</text>
<text x="386" y="91">DIN</text>
<text x="424.7" y="92.3">1</text>
<text x="427.3" y="92.3">2</text>
<text x="461.5" y="91">DOUT</text>
<text x="461.5" y="93.6">VSS</text>
<text x="469.4" y="93.6">VDD</text>
<text x="469.8" y="91">DIN</text>
<text x="508.5" y="92.3">1</text>
<text x="511.2" y="92.3">2</text>
<text x="42.5" y="97.4">SK6812MINI</text>
<text x="88.9" y="96.1">100n</text>
<text x="126.3" y="97.4">SK6812MINI</text>
<text x="172.8" y="96.1">100n</text>
<text x="210.1" y="97.4">SK6812MINI</text>
<text x="256.6" y="96.1">100n</text>
<text x="294" y="97.4">SK6812MINI</text>
<text x="340.4" y="96.1">100n</text>
<text x="377.8" y="97.4">SK6812MINI</text>
<text x="424.2" y="96.1">100n</text>
<text x="461.6" y="97.4">SK6812MINI</text>
<text x="508.1" y="96.1">100n</text>
</g>
<g font-size="1.8" fill="#a90000">
<text x="39.9" y="36.6">1</text>
<text x="39.9" y="39.1">2</text>
<text x="55.2" y="36.6">3</text>
<text x="55.2" y="39.1">4</text>
<text x="86.9" y="37.8">1</text>
<text x="94.5" y="37.8">2</text>
<text x="123.8" y="36.6">1</text>
<text x="123.8" y="39.1">2</text>
<text x="139" y="36.6">3</text>
<text x="139" y="39.1">4</text>
<text x="170.7" y="37.8">1</text>
<text x="178.4" y="37.8">2</text>
<text x="207.6" y="36.6">1</text>
<text x="207.6" y="39.1">2</text>
<text x="222.8" y="36.6">3</text>
<text x="222.8" y="39.1">4</text>
<text x="254.6" y="37.8">1</text>
<text x="262.2" y="37.8">2</text>
<text x="291.4" y="36.6">1</text>
<text x="291.4" y="39.1">2</text>
<text x="306.6" y="36.6">3</text>
<text x="306.6" y="39.1">4</text>
<text x="338.4" y="37.8">1</text>
<text x="346" y="37.8">2</text>
<text x="375.2" y="36.6">1</text>
<text x="375.2" y="39.1">2</text>
<text x="390.5" y="36.6">3</text>
<text x="390.5" y="39.1">4</text>
<text x="422.2" y="37.8">1</text>
<text x="429.8" y="37.8">2</text>
<text x="459" y="36.6">1</text>
<text x="459" y="39.1">2</text>
<text x="474.3" y="36.6">3</text>
<text x="474.3" y="39.1">4</text>
<text x="506" y="37.8">1</text>
<text x="513.6" y="37.8">2</text>
<text x="39.9" y="54.4">1</text>
<text x="39.9" y="56.9">2</text>
<text x="55.2" y="54.4">3</text>
<text x="55.2" y="56.9">4</text>
<text x="86.9" y="55.6">1</text>
<text x="94.5" y="55.6">2</text>
<text x="123.8" y="54.4">1</text>
<text x="123.8" y="56.9">2</text>
<text x="139" y="54.4">3</text>
<text x="139" y="56.9">4</text>
<text x="170.7" y="55.6">1</text>
<text x="178.4" y="55.6">2</text>
<text x="207.6" y="54.4">1</text>
<text x="207.6" y="56.9">2</text>
<text x="222.8" y="54.4">3</text>
<text x="222.8" y="56.9">4</text>
<text x="254.6" y="55.6">1</text>
<text x="262.2" y="55.6">2</text>
<text x="291.4" y="54.4">1</text>
<text x="291.4" y="56.9">2</text>
<text x="306.6" y="54.4">3</text>
<text x="306.6" y="56.9">4</text>
<text x="338.4" y="55.6">1</text>
<text x="346" y="55.6">2</text>
<text x="375.2" y="54.4">1</text>
<text x="375.2" y="56.9">2</text>
<text x="390.5" y="54.4">3</text>
<text x="390.5" y="56.9">4</text>
<text x="422.2" y="55.6">1</text>
<text x="429.8" y="55.6">2</text>
<text x="459" y="54.4">1</text>
<text x="459" y="56.9">2</text>
<text x="474.3" y="54.4">3</text>
<text x="474.3" y="56.9">4</text>
<text x="506" y="55.6">1</text>
<text x="513.6" y="55.6">2</text>
<text x="39.9" y="72.1">1</text>
<text x="39.9" y="74.7">2</text>
<text x="55.2" y="72.1">3</text>
<text x="55.2" y="74.7">4</text>
<text x="86.9" y="73.4">1</text>
<text x="94.5" y="73.4">2</text>
<text x="123.8" y="72.1">1</text>
<text x="123.8" y="74.7">2</text>
<text x="139" y="72.1">3</text>
<text x="139" y="74.7">4</text>
<text x="170.7" y="73.4">1</text>
<text x="178.4" y="73.4">2</text>
<text x="207.6" y="72.1">1</text>
<text x="207.6" y="74.7">2</text>
<text x="222.8" y="72.1">3</text>
<text x="222.8" y="74.7">4</text>
<text x="254.6" y="73.4">1</text>
<text x="262.2" y="73.4">2</text>
<text x="291.4" y="72.1">1</text>
<text x="291.4" y="74.7">2</text>
<text x="306.6" y="72.1">3</text>
<text x="306.6" y="74.7">4</text>
<text x="338.4" y="73.4">1</text>
<text x="346" y="73.4">2</text>
<text x="375.2" y="72.1">1</text>
<text x="375.2" y="74.7">2</text>
<text x="390.5" y="72.1">3</text>
<text x="390.5" y="74.7">4</text>
<text x="422.2" y="73.4">1</text>
<text x="429.8" y="73.4">2</text>
<text x="459" y="72.1">1</text>
<text x="459" y="74.7">2</text>
<text x="474.3" y="72.1">3</text>
<text x="474.3" y="74.7">4</text>
<text x="506" y="73.4">1</text>
<text x="513.6" y="73.4">2</text>
<text x="39.9" y="89.9">1</text>
<text x="55.2" y="89.9">3</text>
<text x="123.8" y="89.9">1</text>
<text x="139" y="89.9">3</text>
<text x="207.6" y="89.9">1</text>
<text x="222.8" y="89.9">3</text>
<text x="291.4" y="89.9">1</text>
<text x="306.6" y="89.9">3</text>
<text x="375.2" y="89.9">1</text>
<text x="390.5" y="89.9">3</text>
<text x="459" y="89.9">1</text>
<text x="474.3" y="89.9">3</text>
<text x="39.9" y="92.5">2</text>
<text x="55.2" y="92.5">4</text>
<text x="86.9" y="91.2">1</text>
<text x="94.5" y="91.2">2</text>
<text x="123.8" y="92.5">2</text>
<text x="139" y="92.5">4</text>
<text x="170.7" y="91.2">1</text>
<text x="178.4" y="91.2">2</text>
<text x="207.6" y="92.5">2</text>
<text x="222.8" y="92.5">4</text>
<text x="254.6" y="91.2">1</text>
<text x="262.2" y="91.2">2</text>
<text x="291.4" y="92.5">2</text>
<text x="306.6" y="92.5">4</text>
<text x="338.4" y="91.2">1</text>
<text x="346" y="91.2">2</text>
<text x="375.2" y="92.5">2</text>
<text x="390.5" y="92.5">4</text>
<text x="422.2" y="91.2">1</text>
<text x="429.8" y="91.2">2</text>
<text x="459" y="92.5">2</text>
<text x="474.3" y="92.5">4</text>
<text x="506" y="91.2">1</text>
<text x="513.6" y="91.2">2</text>
</g>
</svg>
